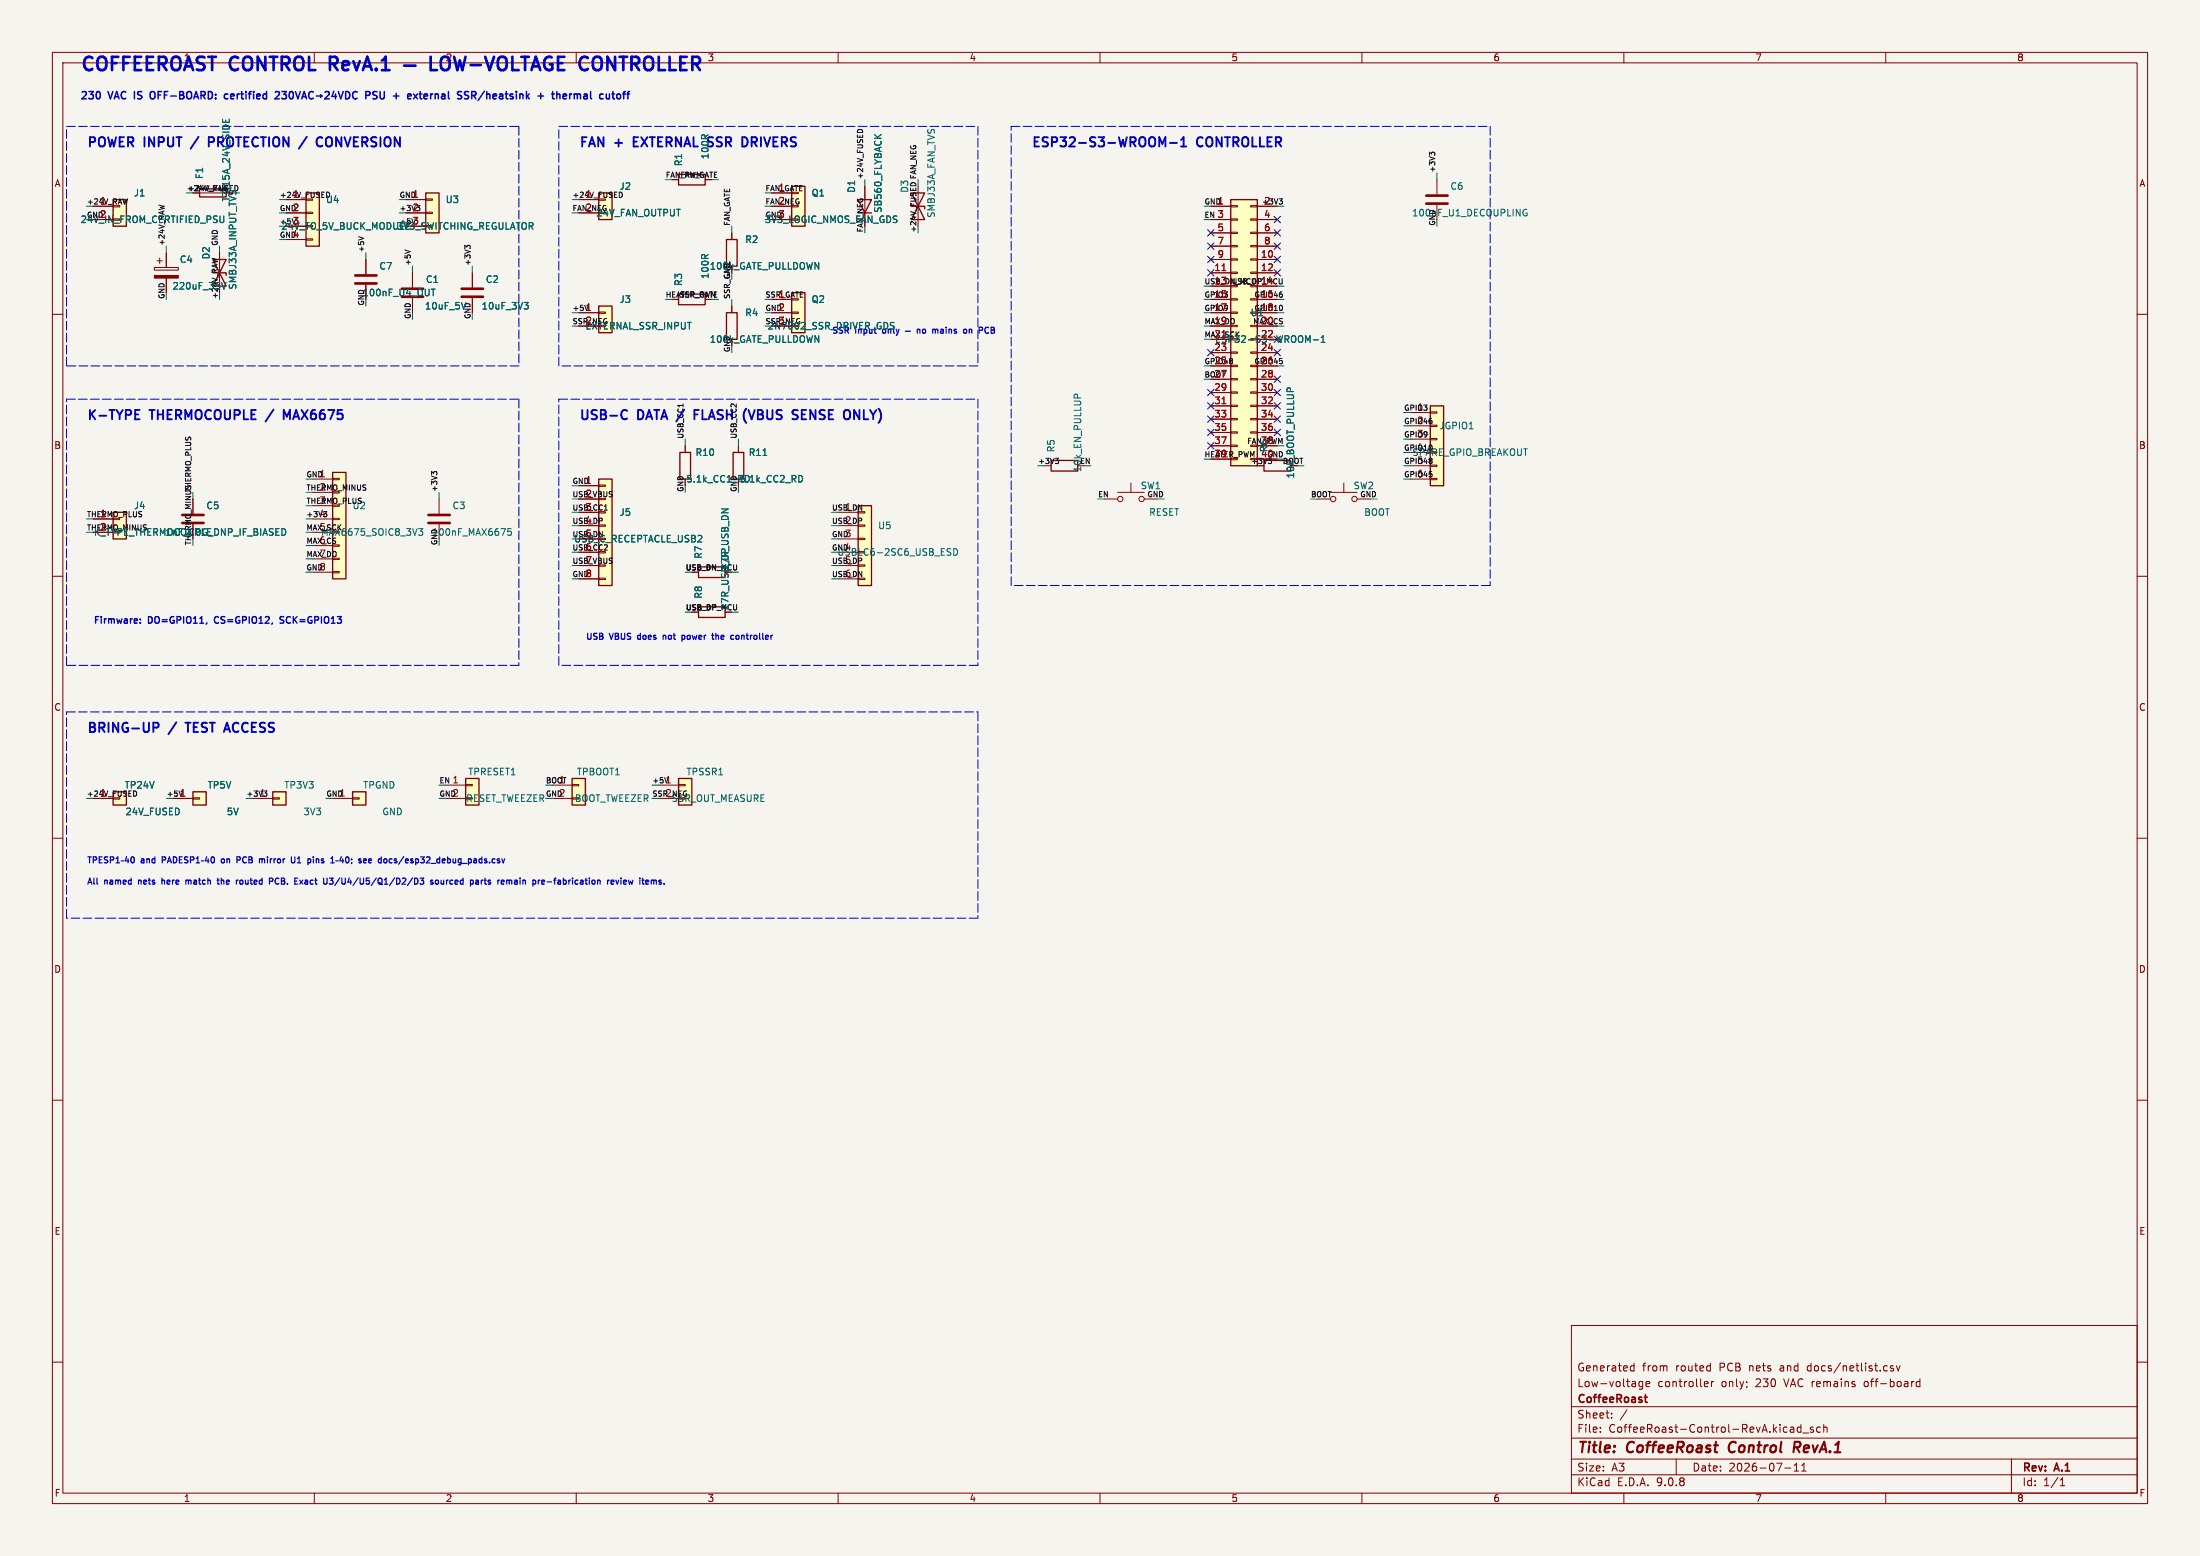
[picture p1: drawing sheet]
<svg xmlns="http://www.w3.org/2000/svg" width="420mm" height="297mm" viewBox="0 0 420 297" stroke-linecap="round" stroke-linejoin="round" font-family="sans-serif">
<path d="M0 0h420v297h-420z" fill="#f5f4ef" stroke="#f5f4ef" stroke-width=".19"/>
<g fill="none" stroke="#840000" stroke-width=".19">
<path d="M10 10h400v277h-400zM12 12h396v273h-396zM110 10v2M160 10v2M210 10v2M260 10v2M310 10v2M360 10v2M10 60h2M408 60h2M10 110h2M408 110h2"/>
<path d="M10 160h2M408 160h2M10 210h2M408 210h2M300 253h108v32h-108zM10 260h2M300 278.5h108M300 274.5h108M300 268.5h108M305.5 273.2v.2M305.5 272.5v.1M307.7 270.5v.2"/>
<path d="M307.7 269.8v.1M310.6 269.1l-1.3 1.9M311.4 261.6h.5M311.4 260.8h.5M311.9 260.2v1.5M312.9 264.4l.3 .3 .4-.1M313.6 263.7v1.2l-.3 .3-.4-.1M313.6 263.8l-.4-.1-.3 .3M314.2 264.2l.7-.2v-.2l-.5-.1-.2 .2 .1 .7h.6M320 278.5v3M325.6 263.7l.4 .1 .1 .2-.7 .2M326 264.6l-.4 .1"/>
<path d="M326.4 260.7l.1 .1M326.5 260.2v1.5M326.5 261.6l-.1 .1M326.7 263.7v1M327.2 263.7l-.3 .1-.2 .2M342.4 272.5v.9M342.4 273.3l-.1 .1M342.4 272.7l-.1 .1M342.5 279.7l.4-.4v1.5M343.8 271.9v1.5M343.8 272.5l-.4-.1-.3 .3 .1 .6h.6M343.9 279.7l.5-.4v1.5"/>
<path d="M344.2 273.5h1.1M346.2 272.5l-.4-.1-.2 .2 .1 .2 .5 .2v.3h-.6M347.5 272.5l-.4-.1-.3 .3 .1 .6h.6M348.2 272.5l.2-.1 .3 .1 .1 .9M348.2 271.9v1.5M361.4 260.8l-.3-.1-.2 .2v.2l.5 .2v.3h-.5M362 260.7l.4 1 .3-1M366.5 263.8l-.4-.1-.3 .3 .1 .6h.6M366.5 263.2v1.5M384 278.5v6.5M408 260h2M60 285v2"/>
<path d="M110 285v2M160 285v2M210 285v2M260 285v2M300 281.5h108M310 285v2M340.7 280.2h1.2M342.5 280.8h.9M343.9 280.8h.9M360 285v2M393.3 283.6h.9M393.3 282.5l.4-.4v1.5"/>
</g>
<path d="M330.3 275.5a1.27 1.27 0 0 0 0 1.6M343 276.3l.5 .9M343.4 275.2h-.8l-.2 2M343.5 276.2l-1 .1" fill="none" stroke="#840000" stroke-width=".4"/>
<path d="M313.9 266.7h.6M314.1 266.2v1.3l.4 .2" fill="none" stroke="#840000" stroke-width=".3"/>
<path d="M273 77.5h2.6v15.2h-2.6z" fill="#ffffc2"/>
<path d="M273 77.5h2.6v15.2h-2.6zM241.3 87.9h5.1v2h-5.1zM133.3 115.8h5.1v2.1h-5.1z" fill="none" stroke="#840000" stroke-width=".25"/>
<g fill="none" stroke="#840000" stroke-width=".19">
<path d="M29.5 51.1h4.5v.5h-4.5zM30 49.8h1M30.5 49.3v1M31.7 48.3v2.8M31.7 53.1v2.8M269.2 78.7h3.8M273 78.6h1.3v.3h-1.3zM269.2 81.3h3.8M269.2 83.8h3.8M269.2 86.4h3.8M269.2 88.9h3.8M269.2 91.4h3.8"/>
<path d="M273 81.2h1.3v.2h-1.3zM273 83.7h1.3v.2h-1.3zM273 88.8h1.3v.2h-1.3zM273 91.3h1.3v.3h-1.3z"/>
</g>
<path d="M29.5 52.6h4.5v.5h-4.5z" fill="#840000" stroke="#840000" stroke-width=".19"/>
<path d="M42.3 53.9l.4 1.3 .4-1.3M245.7 74.3l.2-.3 .3 .1 .2 .2" fill="none" stroke="#006464" stroke-width=".19"/>
<path d="M163.8 96.5h2.6v15.3h-2.6z" fill="#ffffc2"/>
<path d="M163.8 96.5h2.6v15.3h-2.6z" fill="none" stroke="#840000" stroke-width=".25"/>
<path d="M160 97.8h3.8M163.8 97.7h1.3v.2h-1.3zM160 100.3h3.8M160 102.9h3.8M160 105.4h3.8M160 108h3.8M160 110.5h3.8M163.8 100.2h1.3v.3h-1.3zM163.8 102.7h1.3v.3h-1.3zM163.8 107.8h1.3v.3h-1.3zM163.8 110.4h1.3v.2h-1.3z" fill="none" stroke="#840000" stroke-width=".19"/>
<path d="M181.3 104.7l.2 .1M181.4 105.4l.1 .2-.1 .3M182.1 104.7a.64 .64 0 0 1 .7 .7 .64 .64 0 0 1-.7 .6z" fill="none" stroke="#006464" stroke-width=".19"/>
<path d="M234.9 38.1h5.1v50.8h-5.1z" fill="#ffffc2"/>
<path d="M234.9 38.1h5.1v50.8h-5.1z" fill="none" stroke="#840000" stroke-width=".25"/>
<g fill="none" stroke="#840000" stroke-width=".19">
<path d="M231.1 39.4h3.8M234.9 39.2h1.3v.3h-1.3zM238.8 39.2h1.2v.3h-1.2zM240 39.4h3.8M231.1 41.9h3.8M231.1 44.5h3.8M231.1 47h3.8M231.1 49.5h3.8M231.1 52.1h3.8M231.1 54.6h3.8M231.1 57.2h3.8M231.1 59.7h3.8"/>
<path d="M234.9 41.8h1.3v.2h-1.3zM234.9 44.3h1.3v.3h-1.3zM234.9 46.9h1.3v.2h-1.3zM234.9 49.4h1.3v.3h-1.3zM234.9 51.9h1.3v.3h-1.3zM234.9 57h1.3v.3h-1.3zM234.9 59.6h1.3v.2h-1.3zM238.8 41.8h1.2v.2h-1.2zM238.8 44.3h1.2v.3h-1.2zM238.8 46.9h1.2v.2h-1.2zM238.8 49.4h1.2v.3h-1.2zM238.8 51.9h1.2v.3h-1.2z"/>
<path d="M238.8 57h1.2v.3h-1.2zM240 41.9h3.8M240 44.5h3.8M240 47h3.8M240 49.5h3.8M240 52.1h3.8M240 54.6h3.8M240 57.2h3.8M240 59.7h3.8M231.1 62.2h3.8M231.1 64.8h3.8M231.1 67.3h3.8"/>
<path d="M231.1 69.9h3.8M231.1 72.4h3.8M231.1 74.9h3.8M231.1 77.5h3.8M234.9 67.2h1.3v.2h-1.3zM234.9 69.7h1.3v.3h-1.3zM234.9 72.3h1.3v.2h-1.3zM234.9 74.8h1.3v.3h-1.3zM234.9 77.3h1.3v.3h-1.3zM234.9 79.9h1.3v.2h-1.3zM238.8 67.2h1.2v.2h-1.2zM238.8 69.7h1.2v.3h-1.2z"/>
<path d="M238.8 72.3h1.2v.2h-1.2zM238.8 74.8h1.2v.3h-1.2zM238.8 77.3h1.2v.3h-1.2zM238.8 79.9h1.2v.2h-1.2zM240 62.2h3.8M240 64.8h3.8M240 67.3h3.8M240 69.9h3.8M240 72.4h3.8M240 74.9h3.8M240 77.5h3.8M36.8 95.3v2.7"/>
<path d="M83.8 95.3v2.7M231.1 80h3.8M231.1 82.6h3.8M231.1 85.1h3.8M231.1 87.6h3.8M234.9 82.4h1.3v.3h-1.3zM234.9 85h1.3v.2h-1.3zM238.8 82.4h1.2v.3h-1.2zM240 80h3.8M240 82.6h3.8M240 85.1h3.8M240 87.6h3.8"/>
<path d="M36.8 100.1v2.8M83.8 100.1v2.8"/>
</g>
<path d="M233.3 51.7h.7M233.3 77.1h.7" fill="none" stroke="#a90000" stroke-width=".19"/>
<path d="M249.7 65l.4-.9v1.2M250.7 64.9h1M252.2 65.3h.7M252.2 64.4l.4-.3v1.2M54.3 101l.2 .5-.2 .6M97.6 100.9h-.6l-.1 .6 .2-.1 .4 .1 .1 .1v.5l-.2 .1-.5-.1" fill="none" stroke="#006464" stroke-width=".19"/>
<path d="M34.8 98.3h4.1M34.8 99.8h4.1M81.8 98.3h4.1M81.8 99.8h4.1" fill="none" stroke="#840000" stroke-width=".51"/>
<path d="M21.6 97.8h2.5v5.1h-2.5z" fill="#ffffc2"/>
<path d="M21.6 97.8h2.5v5.1h-2.5z" fill="none" stroke="#840000" stroke-width=".25"/>
<path d="M17.8 99.1h3.8M17.8 101.6h3.8" fill="none" stroke="#840000" stroke-width=".19"/>
<path d="M63.5 90.2h2.5v20.3h-2.5z" fill="#ffffc2"/>
<path d="M63.5 90.2h2.5v20.3h-2.5z" fill="none" stroke="#840000" stroke-width=".25"/>
<path d="M59.7 91.4h3.8M59.7 94h3.8M59.7 96.5h3.8M59.7 99.1h3.8M63.5 91.3h1.3v.3h-1.3zM63.5 98.9h1.3v.3h-1.3zM59.7 101.6h3.8M59.7 104.1h3.8M59.7 106.7h3.8M59.7 109.2h3.8M63.5 104h1.3v.3h-1.3zM63.5 109.1h1.3v.2h-1.3z" fill="none" stroke="#840000" stroke-width=".19"/>
<path d="M79.9 100.9h.8l-.4 .5 .3 .1v.6l-.1 .1-.6-.1" fill="none" stroke="#006464" stroke-width=".19"/>
<path d="M151.1 55.9h2.6v7.6h-2.6z" fill="#ffffc2"/>
<path d="M40.6 49.5h2.6l-2.6 5.1h2.6zM40.6 51.6v.5h2.6v.5M129.5 56.1h5.1v2.1h-5.1zM138.7 59.7h2v5.1h-2zM138.7 45.7h2v5.1h-2zM151.1 55.9h2.6v7.6h-2.6z" fill="none" stroke="#840000" stroke-width=".25"/>
<path d="M274.3 34.3v2.8M274.3 39.1v2.8M41.9 48.3v7.6M139.7 44.5v1.2M139.7 58.4v1.3M147.3 57.2h3.8M147.3 59.7h3.8M151.1 59.6h1.3v.2h-1.3zM147.3 62.2h3.8" fill="none" stroke="#840000" stroke-width=".19"/>
<path d="M291.3 40.7h.2v.5h-.3l-.3-.2M291.5 40l-.3-.1-.3 .2M170.2 61.5l.5 .1" fill="none" stroke="#006464" stroke-width=".19"/>
<path d="M272.3 37.3h4.1M272.3 38.9h4.1" fill="none" stroke="#840000" stroke-width=".51"/>
<path d="M114.3 91.4h2.5v20.4h-2.5z" fill="#ffffc2"/>
<path d="M129.5 33.3h5.1v2h-5.1zM163.8 38.1h2.6l-1.3 2.5zM174 36.8h2.5l-2.5 5.1h2.5zM174 38.9v.5h2.5v.5M163.8 40.6h2.6M114.3 91.4h2.5v20.4h-2.5zM140 86.4h2v5h-2z" fill="none" stroke="#840000" stroke-width=".25"/>
<g fill="none" stroke="#840000" stroke-width=".19">
<path d="M165.1 35.6v7.6M175.3 35.6v7.6M110.5 92.7h3.8M110.5 95.3h3.8M110.5 97.8h3.8M114.3 92.6h1.3v.2h-1.3zM141 85.1v1.3M110.5 100.3h3.8M110.5 102.9h3.8M110.5 105.4h3.8M110.5 108h3.8M110.5 110.5h3.8"/>
<path d="M114.3 100.2h1.3v.3h-1.3zM114.3 110.4h1.3v.2h-1.3z"/>
</g>
<path d="M166.9 25.7l.8 .7M168.2 25.7l-.7 .5M145.7 86.9h.7M153 90.8l.2 .5-.2 .7" fill="none" stroke="#006464" stroke-width=".19"/>
<path d="M114.3 36.8h2.5v5.1h-2.5z" fill="#ffffc2"/>
<path d="M114.3 36.8h2.5v5.1h-2.5z" fill="none" stroke="#840000" stroke-width=".25"/>
<path d="M110.5 38.1h3.8M110.5 40.6h3.8" fill="none" stroke="#840000" stroke-width=".19"/>
<path d="M151.1 35.6h2.6v7.6h-2.6z" fill="#ffffc2"/>
<path d="M151.1 35.6h2.6v7.6h-2.6zM129.8 86.4h2v5h-2zM133.3 108.2h5.1v2h-5.1z" fill="none" stroke="#840000" stroke-width=".25"/>
<path d="M147.3 36.8h3.8M147.3 39.4h3.8M147.3 41.9h3.8M130.8 85.1v1.3" fill="none" stroke="#840000" stroke-width=".19"/>
<path d="M114.3 58.4h2.5v5.1h-2.5z" fill="#ffffc2"/>
<path d="M114.3 58.4h2.5v5.1h-2.5z" fill="none" stroke="#840000" stroke-width=".25"/>
<path d="M110.5 59.7h3.8M114.3 59.6h1.3v.2h-1.3zM110.5 62.2h3.8" fill="none" stroke="#840000" stroke-width=".19"/>
<path d="M21.6 38.1h2.5v5.1h-2.5z" fill="#ffffc2"/>
<path d="M21.6 38.1h2.5v5.1h-2.5z" fill="none" stroke="#840000" stroke-width=".25"/>
<path d="M17.8 39.4h3.8M17.8 41.9h3.8" fill="none" stroke="#840000" stroke-width=".19"/>
<path d="M81.3 36.8h2.5v7.7h-2.5z" fill="#ffffc2"/>
<path d="M81.3 36.8h2.5v7.7h-2.5z" fill="none" stroke="#840000" stroke-width=".25"/>
<path d="M77.5 38.1h3.8M81.3 38h1.2v.2h-1.2zM77.5 40.6h3.8M77.5 43.2h3.8M81.3 40.5h1.2v.3h-1.2zM90.2 52.1v2.8M90.2 56.9v2.8" fill="none" stroke="#840000" stroke-width=".19"/>
<path d="M88.1 55.1h4.1M88.1 56.6h4.1" fill="none" stroke="#840000" stroke-width=".51"/>
<path d="M100.1 57.7h.7l-.4 .5 .4 .1v.5l-.2 .2h-.4" fill="none" stroke="#006464" stroke-width=".19"/>
<path d="M52.1 151.1h2.5v2.6h-2.5z" fill="#ffffc2"/>
<path d="M200.7 87.9h5v2h-5zM52.1 151.1h2.5v2.6h-2.5z" fill="none" stroke="#840000" stroke-width=".25"/>
<g fill="none" stroke="#840000" stroke-width=".19">
<path d="M210.8 95.3h2.6M213.4 94h5M215.9 92.2v1.8M218.4 95.3h2.6M251.5 95.3h2.5M254 94h5.1M256.5 92.2v1.8M259.1 95.3h2.5M48.3 152.4h3.8M52.1 152.3h1.2v.2h-1.2z"/>
<circle cx="213.9" cy="95.3" r=".51"/>
<circle cx="217.9" cy="95.3" r=".51"/>
<circle cx="254.5" cy="95.3" r=".51"/>
<circle cx="258.6" cy="95.3" r=".51"/>
</g>
<path d="M205 76v-.5l.3-.3 .4 .2v.6" fill="none" stroke="#006464" stroke-width=".19"/>
<path d="M36.8 151.1h2.6v2.6h-2.6z" fill="#ffffc2"/>
<path d="M36.8 151.1h2.6v2.6h-2.6z" fill="none" stroke="#840000" stroke-width=".25"/>
<path d="M33 152.4h3.8M36.8 152.3h1.3v.2h-1.3z" fill="none" stroke="#840000" stroke-width=".19"/>
<path d="M21.6 151.1h2.5v2.6h-2.5z" fill="#ffffc2"/>
<path d="M21.6 151.1h2.5v2.6h-2.5z" fill="none" stroke="#840000" stroke-width=".25"/>
<path d="M78.7 52.1v2.8M78.7 56.9v2.8M17.8 152.4h3.8" fill="none" stroke="#840000" stroke-width=".19"/>
<path d="M76.7 55.1h4.1M76.7 56.6h4.1" fill="none" stroke="#840000" stroke-width=".51"/>
<path d="M129.5 148.6h2.6v5.1h-2.6z" fill="#ffffc2"/>
<path d="M129.5 148.6h2.6v5.1h-2.6z" fill="none" stroke="#840000" stroke-width=".25"/>
<path d="M125.7 149.9h3.8M125.7 152.4h3.8M129.5 149.7h1.3v.3h-1.3z" fill="none" stroke="#840000" stroke-width=".19"/>
<path d="M109.2 148.6h2.6v5.1h-2.6z" fill="#ffffc2"/>
<path d="M38.1 36.1h5.1v1.5h-5.1zM109.2 148.6h2.6v5.1h-2.6z" fill="none" stroke="#840000" stroke-width=".25"/>
<path d="M38.1 36.8h5.1M69.8 49.5v2.8M69.8 54.4v2.8M105.4 149.9h3.8M105.4 152.4h3.8M109.2 149.7h1.3v.3h-1.3z" fill="none" stroke="#840000" stroke-width=".19"/>
<path d="M67.8 52.6h4.1M67.8 54.1h4.1" fill="none" stroke="#840000" stroke-width=".51"/>
<path d="M42.5 22.7v.6M43.1 22.9v.4M43.8 22.7v.6M82.3 55.2h.8M82.7 55.2v1.3" fill="none" stroke="#006464" stroke-width=".19"/>
<path d="M58.4 36.8h2.6v10.2h-2.6z" fill="#ffffc2"/>
<path d="M58.4 36.8h2.6v10.2h-2.6z" fill="none" stroke="#840000" stroke-width=".25"/>
<path d="M54.6 38.1h3.8M54.6 40.6h3.8M54.6 43.2h3.8M54.6 45.7h3.8M58.4 40.5h1.3v.3h-1.3zM58.4 45.6h1.3v.2h-1.3z" fill="none" stroke="#840000" stroke-width=".19"/>
<path d="M88.9 148.6h2.5v5.1h-2.5z" fill="#ffffc2"/>
<path d="M88.9 148.6h2.5v5.1h-2.5z" fill="none" stroke="#840000" stroke-width=".25"/>
<path d="M85.1 149.9h3.8M85.1 152.4h3.8M88.9 149.7h1.3v.3h-1.3z" fill="none" stroke="#840000" stroke-width=".19"/>
<path d="M67.3 151.1h2.5v2.6h-2.5z" fill="#ffffc2"/>
<path d="M67.3 151.1h2.5v2.6h-2.5z" fill="none" stroke="#840000" stroke-width=".25"/>
<g fill="none" stroke="#840000" stroke-width=".19">
<path d="M17.8 39.4h3.8M54.6 38.1h3.8M77.5 38.1h3.8M110.5 38.1h3.8M147.3 36.8h3.8M147.3 39.4h3.8M165.1 35.6v2.5M231.1 39.4h3.8M240 39.4h3.8M17.8 41.9h3.8M31.7 48.3v2.8M31.7 53.1v2.8"/>
<path d="M41.9 48.3v2.5M41.9 53.3v2.6M54.6 40.6h3.8M54.6 43.2h3.8M54.6 45.7h3.8M69.8 49.5v2.8M69.8 54.4v2.8M77.5 40.6h3.8M77.5 43.2h3.8M78.7 52.1v2.8M78.7 56.9v2.8M90.2 52.1v2.8"/>
<path d="M90.2 56.9v2.8M110.5 40.6h3.8M110.5 59.7h3.8M139.7 44.5v1.2M139.7 58.4v1.3M147.3 41.9h3.8M147.3 59.7h3.8M147.3 57.2h3.8M165.1 40.6v2.6M231.1 41.9h3.8M231.1 59.7h3.8M231.1 57.2h3.8"/>
<path d="M231.1 44.5h3.8M231.1 47h3.8M231.1 49.5h3.8M231.1 52.1h3.8M231.1 54.6h3.8M240 41.9h3.8M240 59.7h3.8M240 57.2h3.8M240 44.5h3.8M240 47h3.8M240 49.5h3.8M240 52.1h3.8"/>
<path d="M240 54.6h3.8M110.5 62.2h3.8M147.3 62.2h3.8M231.1 62.2h3.8M231.1 64.8h3.8M231.1 67.3h3.8M231.1 69.9h3.8M231.1 72.4h3.8M231.1 74.9h3.8M231.1 77.5h3.8M240 62.2h3.8M240 64.8h3.8"/>
<path d="M240 67.3h3.8M240 69.9h3.8M240 72.4h3.8M240 74.9h3.8M240 77.5h3.8M17.8 99.1h3.8M36.8 95.3v2.7M110.5 92.7h3.8M110.5 95.3h3.8M110.5 97.8h3.8M130.8 85.1v1.3M141 85.1v1.3"/>
<path d="M231.1 80h3.8M231.1 82.6h3.8M231.1 85.1h3.8M231.1 87.6h3.8M240 80h3.8M240 82.6h3.8M240 85.1h3.8M240 87.6h3.8M17.8 101.6h3.8M36.8 100.1v2.8M110.5 100.3h3.8M110.5 102.9h3.8"/>
<path d="M110.5 105.4h3.8M110.5 108h3.8M110.5 110.5h3.8M17.8 152.4h3.8M33 152.4h3.8M63.5 152.4h3.8M67.3 152.3h1.3v.2h-1.3z"/>
</g>
<g fill="none" stroke="#0f0f0f" stroke-width=".19">
<path d="M45.1 35.4l.3 .2-.1 .7M62.6 36.7l.2 .1 .1 .3M118.8 36.9v.5l-.3 .3M163.7 25a.55 .55 0 0 1 .5-.3 .55 .55 0 0 1 .5 .3M174.1 34.9h.5l.2 .3M244.2 37.9h.6l-.3 .4 .3 .1v.4l-.2 .2h-.3M273.3 29.4l-.4-.4v.7M273.3 29.2l.2-.2h.2l.2 .2M68.4 45.2l1 .3M77.3 47.7l1 .3M89.1 47.2l-.4-.4v.7M89.1 47l.2-.2h.3l.2 .2"/>
<path d="M82.8 90.3l-.4-.3v.6M82.8 90.2l.2-.2h.2l.2 .2M201.5 87.5h.6l-.3 .4M201.9 87.9l.2 .2v.2l-.2 .2M242.7 88v.3l-.2 .2M26 151.2v.5l-.2 .3M50.3 151h.7l-.4 .4M50.8 151.4l.2 .2v.2l-.2 .2"/>
</g>
<g fill="none" stroke="#0000c2" stroke-width=".19" stroke-dasharray="1.7 .6">
<path d="M12.7 24.1h86.4M99.1 24.1v45.8M106.7 24.1h80M186.7 24.1v45.8M193 24.1h91.5M284.5 24.1v87.7M12.7 76.2h86.4M12.7 69.9v-45.8M99.1 69.9h-86.4M99.1 76.2v50.8M106.7 76.2h80M106.7 69.9v-45.8"/>
<path d="M186.7 76.2v50.8M186.7 69.9h-80M193 111.8v-87.7M284.5 111.8h-91.5M12.7 127v-50.8M12.7 135.9h174M99.1 127h-86.4M106.7 127v-50.8M186.7 135.9v39.4M186.7 127h-80M12.7 175.3v-39.4M186.7 175.3h-174"/>
</g>
<g fill="none" stroke="#009600" stroke-width=".19">
<path d="M165.1 34.3v1.3M175.3 34.3v1.3M243.8 39.4h1.3M274.3 33v1.3M31.7 47v1.3M41.9 47v1.3M69.8 48.3v1.2M78.7 50.8v1.3M90.2 50.8v1.3M139.7 43.2v1.3M139.7 57.2v1.2M243.8 59.7h1.3"/>
<path d="M243.8 54.6h1.3M243.8 57.2h1.3M243.8 69.9h1.3M83.8 94v1.3M130.8 83.8v1.3M141 83.8v1.3M139.7 116.8h1.3M139.7 109.2h1.3"/>
</g>
<g fill="none" stroke="#000084" stroke-width=".19">
<path d="M230.5 46.4l1.2 1.2M230.5 48.9l1.2 1.2M230.5 43.8l1.2 1.3M230.5 51.5l1.2 1.2M231.7 46.4l-1.2 1.2M231.7 48.9l-1.2 1.2M231.7 43.8l-1.2 1.3M231.7 51.5l-1.2 1.2M243.2 41.3l1.2 1.2M243.2 43.8l1.2 1.3M243.2 48.9l1.2 1.2M243.2 51.5l1.2 1.2"/>
<path d="M243.2 46.4l1.2 1.2M244.4 41.3l-1.2 1.2M244.4 43.8l-1.2 1.3M244.4 48.9l-1.2 1.2M244.4 51.5l-1.2 1.2M244.4 46.4l-1.2 1.2M230.5 66.7l1.2 1.2M230.5 79.4l1.2 1.2M230.5 76.9l1.2 1.2M230.5 74.3l1.2 1.2M231.7 66.7l-1.2 1.2M231.7 79.4l-1.2 1.2"/>
<path d="M231.7 76.9l-1.2 1.2M231.7 74.3l-1.2 1.2M243.2 79.4l1.2 1.2M243.2 66.7l1.2 1.2M243.2 74.3l1.2 1.2M243.2 76.9l1.2 1.2M243.2 71.8l1.2 1.2M244.4 71.8l-1.2 1.2M244.4 79.4l-1.2 1.2M244.4 66.7l-1.2 1.2M244.4 74.3l-1.2 1.2M244.4 76.9l-1.2 1.2"/>
<path d="M230.5 81.9l1.2 1.3M230.5 84.5l1.2 1.2M231.7 81.9l-1.2 1.3M231.7 84.5l-1.2 1.2M243.2 81.9l1.2 1.3M244.4 81.9l-1.2 1.3"/>
</g>
<g fill="none" stroke="#0000c2" stroke-width=".23">
<path d="M172.8 63.2h1M175.1 62.8v.8M175.1 63l.5-.1v.7M176.2 62.9l.3-.1 .2 .3v.3l-.2 .2-.4-.2zM178.1 63l.3-.2 .1 .2M178.1 62.8v.8M178.5 63l.2-.2 .3 .1v.7M178.5 63v.6M185 63l.5-.1v.7M185 62.8v.8M188.7 62.5v.1M188.7 63.5v.1"/>
<path d="M189.2 63h.4M189.6 62.5h-.4v1.1h.5M121.8 121.4v.5M126.6 121.3v.7M126.6 121.4l.4-.1 .1 .7M130.5 121.3l.2 .2v.3l-.2 .2M136.7 121.3h.4l.1 .7M140.7 121.3l.4 .2-.1 .4-.3 .1M16.8 163.6h.6M17.1 163.6v1.1M17.8 164.2l.5-.1 .1-.4-.6-.1v1.1M18.9 164.1h.4"/>
<path d="M19.5 163.6h-.6v1.1h.6M20.6 163.6l-.6 .1v.3l.5 .2 .1 .3-.2 .2-.5-.1M21.1 164.2l.5-.1 .1-.4-.6-.1v1.1M22.2 164.7h.6M22.2 163.9l.3-.3v1.1M23.1 164.3h.5M24.2 163.5l-.3 .8h.7M24.4 163.9v.8M25.1 163.7l.2-.1a.61 .61 0 0 1 .4 .5 .61 .61 0 0 1-.4 .6l-.3-.4zM26.5 168v.8M26.5 168.1h.1M30.9 167.6v1.2"/>
<path d="M30.9 168.1h.5v.7M31 164.2l.5-.1 .1-.4-.6-.1v1.1M32 164.7l.3-1.1 .4 1.1M32.1 164.4h.5M33.1 163.6a.58 .58 0 0 1 .7 .5 .58 .58 0 0 1-.7 .6zM34.2 164.1h.4M34.8 163.6h-.6v1.1h.6M35.7 168l.3 .2M35.9 163.6l-.6 .1v.3l.5 .2 .1 .3-.2 .2-.5-.1M36 168.2l.1-.2 .4 .2M36 168.2v.6M36.4 164.2l.5-.1 .1-.4-.6-.1v1.1"/>
<path d="M37.5 164.7h.6M37.5 163.9l.3-.3v1.1M38.4 164.3h.5M39.5 163.5l-.3 .8h.7M39.7 163.9v.8M40.4 163.7l.2-.1a.61 .61 0 0 1 .4 .5 .61 .61 0 0 1-.4 .6l-.3-.4zM42.2 167.6v1.2M42.2 168.1h.5v.7M42.8 164l-.3-.1-.3 .3 .2 .4h.4M45.2 163.6h.5l.2 .2-.1 .3-.6 .1M46.3 168.1v.6M46.9 168v.6l.1 .2"/>
<path d="M50.5 164v.7M52.7 167.7h.5M53.2 168.7h-.5M53.7 168.2h.4M54.1 167.6h-.4v1.2h.5M56.8 164.7h.6M56.8 163.9l.3-.3v1.1M58.4 168l.3 .2v.6M58.7 168.7l-.3 .1M58.7 168.3h-.3M60.4 164h.4l.1 .7M60.4 163.9v.8"/>
<path d="M64.9 167.6l-1 1.4M64.9 164.3h.7M65.4 163.9v.8M66.1 163.7l.1-.1a.61 .61 0 0 1 .4 .5 .61 .61 0 0 1-.4 .6l-.2-.4zM67.1 164v.1M67.2 164.6l-.1 .3M68.9 164l-.3-.1-.1 .2v.2l.4 .1v.2h-.4M69.4 164.3l.5-.1v-.2l-.3-.1-.2 .2 .1 .5h.4M70.4 164.3l.5-.1v-.2l-.4-.1-.1 .2v.5h.5M75.3 164.3l.5 .2-.1 .1-.3 .1M75.3 164h.4M80.2 167.6h.7l-.4 .5 .3 .1 .1 .3-.2 .3h-.4"/>
<path d="M82.6 168.1l-.2-.1-.2 .2v.1l.4 .1v.3h-.4M83.2 168.1l.3-.1 .2 .2v.3l-.2 .3-.4-.3zM84.2 168l.1 .7h.4M84.7 168v.8M85.2 168v.8M85.6 168l-.4 .2M93.6 168.1l-.3-.1-.1 .2v.1l.4 .1v.3h-.4M99.3 167.6v.1M99.3 168v.8M105.7 168h.4M106.1 167.6l-.2 .2v1M106.8 168l-.3 .1"/>
<path d="M106.9 168.3h-.3l-.1 .2v.2l.4 .1M119 168.4l.6-.1-.1-.2-.3-.1-.2 .2 .1 .5h.4M120 168l.2 .8 .2-.6 .2 .6 .2-.8"/>
</g>
<g fill="none" stroke="#0000c2" stroke-width=".36">
<path d="M37.9 26.1l-1.5 2.3M40.7 26.3l-.8-.1v1.8M40.7 27l-.8 .1M58.6 26.1l-1.6 2.3M61 26.2l.5 .2M61.5 27.8l-.5 .2M63 26.2a.6 .6 0 0 0-.8 .6v.6a.6 .6 0 0 0 .8 .6M121 27h.6M121.8 26.2h-.8v1.8h.8M142.4 26.3l.3 .6-.1 .6-.2 .4M221.9 27.5l.6-1.3v1.8M223.3 27.3h1.4"/>
<path d="M225.4 28h1.1M225.4 26.7l.6-.5v1.8M25.8 78.3h.8M25.8 79.1h.6M52.2 78.2l-1.5 2.3M55.4 78.3l-.6 1.2-.6-1.2v1.7M118.9 78.3h.5l.3 .1M119.7 79.9l-.3 .1-.5-.1M132.6 79.1h.6M133.4 78.3h-.8v1.7M142.9 78.3l.6 1.7M153.1 79.1h.5"/>
<path d="M153.9 78.3h-.8v1.7h.8M163 78.3l1.1 1.7M25.8 80h.8M29.3 137.9h.7l.3 .4-.2 .5-.8 .1M35.4 137.9h1M42.9 139.2h.9M43.3 137.9l.6 1.8"/>
</g>
<path d="M26.8 118.8v.2M26.8 118.2v.1M39.5 118.9l-.1 .2M41 117.9l-.1 .3 .1 .6M53.4 118.9h.7M54.2 117.8l-.5-.1-.3 .2 .2 .3 .5 .2" fill="none" stroke="#0000c2" stroke-width=".25"/>
<g fill="none" stroke="#0000c2" stroke-width=".28">
<path d="M19.1 17.7v.9M28.7 18.4a.47 .47 0 0 0 .2 .4 .47 .47 0 0 0 .5 0M29.4 17.5a.46 .46 0 0 0-.5 0 .46 .46 0 0 0-.2 .4M43.5 18l-.4-.1-.3 .3 .2 .6h.5M52.7 17.5h.5l.1 .4-.8 1h.8M53.8 17.5h.9l-.5 .5 .4 .1v.6l-.2 .2-.6-.2M55.3 17.6l.2-.1a.75 .75 0 0 1 .5 .7 .75 .75 0 0 1-.5 .7l-.2-.2-.1-.4zM56.4 17.5l.5 1.4 .4-1.4M57.6 18.9l.5-1.4 .4 1.4M57.7 18.5h.7M59.8 17.6a.66 .66 0 0 0-.9 .5 .66 .66 0 0 0 .6 .8l.3-.2M60.4 18.3h1.1"/>
<path d="M61.2 18.1l.3 .2M61.5 18.3l-.3 .3M62.1 17.6l.5-.1 .3 .4-.9 1h.9M63.7 17.4l-.3 1h.9M64.1 17.9v1M64.6 17.5l.5 1.4 .4-1.4M66 17.5a.71 .71 0 0 1 .8 .7 .71 .71 0 0 1-.8 .7zM68.2 17.6a.66 .66 0 0 0-.9 .5 .66 .66 0 0 0 .6 .8l.3-.2M69.8 18.2l.7-.1 .1-.2v-.3l-.8-.1v1.4M72 17.5h-.6l-.2 .2 .1 .4 .6 .2v.4l-.2 .2-.5-.1M77.8 18.4l.7-.1-.1-.3-.4-.1-.2 .2 .1 .7h.5M79 17.9l.7 1"/>
<path d="M79.7 17.9l-.7 1M80 17.9h.6M80.2 17.5v1.2l.4 .2M81.4 17.9h-.3l-.2 .2 .1 .7 .4 .1M81.6 18.3l-.7 .1M90.1 18.2l.6-.1 .2-.2-.1-.3-.7-.1v1.4M90.4 18.2l.5 .7M92.5 17.4l-1.2 1.8M105.3 17.9h.5M105.5 17.5v1.2l.3 .2M106.3 18.1l.2-.2 .3 .1 .1 .9M106.3 17.5v1.4"/>
<path d="M109.6 18.1l.4-.2 .2 .2M109.6 17.9v1M110.2 18.1v.8M110.6 17.9l-.4 .2M118.9 17.9h.5M119.4 17.5l-.3 .2v1.2M119.7 17.9h.5M120.2 17.5l-.3 .2v1.2"/>
</g>
<g fill="none" stroke="#0000c2" stroke-width=".51">
<path d="M63 12.2h1M64 10.8h-1v2.6M77.1 12.5h2.2M82.2 10.8v2.6h1.2M84.5 11a1.8 1.8 0 0 0 0 2.3 .84 .84 0 0 0 .9 0 .84 .84 0 0 0 .4-.8v-.8M86.7 10.8l.6 2.6 .5-1.8 .5 1.8 .6-2.6M89.8 12.4h2M92.6 10.8l.9 2.6 .8-2.6M95.4 11a.84 .84 0 0 1 .9-.1 .84 .84 0 0 1 .4 .8v.8a.85 .85 0 0 1-.8 .9 .85 .85 0 0 1-.9-.9v-.8l.2-.5zM97.8 10.8v2.6h1.2M99.5 10.8h1.5M100.2 10.8v2.6"/>
<path d="M101.5 13.4l.8-2.6 .8 2.6M101.7 12.7h1.2M105.3 11a1.05 1.05 0 0 0-1.2 .1 1.05 1.05 0 0 0-.2 1.2 .95 .95 0 0 0 .5 1 .95 .95 0 0 0 1-.2v-.8h-.4M106.5 12.1h.9M107.7 10.8h-1.2v2.6h1.2M112.2 11.1a.95 .95 0 0 0-1.1-.1 .95 .95 0 0 0-.5 .9 1.08 1.08 0 0 0 .3 1.2 1.08 1.08 0 0 0 1.2 .2l.1-.2M114.3 10.8a.85 .85 0 0 0-1.1 .9v.8a.85 .85 0 0 0 1.1 .9"/>
</g>
<g fill="none" stroke="#006464" stroke-width=".19">
<path d="M42.5 22.7v.6M43.1 22.9v.4M43.8 22.7v.6M166.9 25.7l.8 .7M168.2 25.7l-.7 .5M42.3 53.9l.4 1.3 .4-1.3M82.3 55.2h.8M82.7 55.2v1.3M100.1 57.7h.7l-.4 .5 .4 .1v.5l-.2 .2h-.4M170.2 61.5l.5 .1M245.7 74.3l.2-.3 .3 .1 .2 .2M249.7 65l.4-.9v1.2"/>
<path d="M250.7 64.9h1M252.2 65.3h.7M252.2 64.4l.4-.3v1.2M145.7 86.9h.7M153 90.8l.2 .5-.2 .7M54.3 101l.2 .5-.2 .6"/>
</g>
<path d="M233.3 51.7h.7M233.3 77.1h.7" fill="none" stroke="#a90000" stroke-width=".19"/>
<g font-size="3.5" fill="#0000c2">
<text x="15.2" y="13.7">COFFEEROAST CONTROL</text>
<text x="64.1" y="13.7">RevA.1</text>
<text x="114.9" y="13.7">CONTROLLER</text>
</g>
<g font-size="2.8" fill="#840000">
<text x="301" y="277.9">Title:</text>
<text x="310.6" y="277.9">CoffeeRoast</text>
<text x="330.9" y="277.9">Control</text>
<text x="344.1" y="277.9">RevA.1</text>
</g>
<g font-size="2.5" fill="#0000c2">
<text x="16.5" y="28.2">POWER</text>
<text x="27.6" y="28.2">INPUT</text>
<text x="41.3" y="28.2">PROTECTION</text>
<text x="59.5" y="28.2">/</text>
<text x="63.4" y="28.2">CONVERSION</text>
<text x="110.5" y="28.2">FAN</text>
<text x="117.5" y="28.2">+</text>
<text x="121.7" y="28.2">EXTERNAL SSR</text>
<text x="143.9" y="28.2">DRIVERS</text>
<text x="196.8" y="28.2">ESP32-S3-WROOM-1</text>
<text x="228.6" y="28.2">CONTROLLER</text>
<text x="16.5" y="80.3">K-TYPE</text>
<text x="28.8" y="80.3">THERMOCOUPLE</text>
<text x="55.6" y="80.3">MAX6675</text>
<text x="110.5" y="80.3">USB-C</text>
<text x="121.9" y="80.3">DATA /</text>
<text x="134" y="80.3">FLASH</text>
<text x="144.2" y="80.3">(VBUS</text>
<text x="154.3" y="80.3">SENSE</text>
<text x="164.8" y="80.3">ONLY)</text>
<text x="16.5" y="140">BRING-UP</text>
<text x="32.5" y="140">/</text>
<text x="36.4" y="140">TEST</text>
<text x="44.5" y="140">ACCESS</text>
</g>
<g font-size="2.1" fill="#840000">
<text x="301" y="262">Generated</text>
<text x="313.5" y="262">from</text>
<text x="319.9" y="262">routed</text>
<text x="328.4" y="262">PCB</text>
<text x="334.2" y="262">nets</text>
<text x="340.2" y="262">and</text>
<text x="345.6" y="262">docs/netlist.csv</text>
<text x="301" y="268.2">CoffeeRoast</text>
<text x="301" y="265">Low-voltage</text>
<text x="316.4" y="265">controller</text>
<text x="328.7" y="265">only;</text>
<text x="335.3" y="265">230</text>
<text x="340.9" y="265">VAC remains</text>
<text x="356.4" y="265">off-board</text>
<text x="301" y="273.7">File:</text>
<text x="301" y="271">Sheet:</text>
<text x="307.1" y="273.7">CoffeeRoast-Control-RevA.kicad_sch</text>
<text x="301" y="281.1">Size:</text>
<text x="307.6" y="281.1">A3</text>
<text x="323" y="281.1">Date:</text>
<text x="330" y="281.1">2026-07-11</text>
<text x="386" y="281.3">Rev:</text>
<text x="392.4" y="281.3">A.1</text>
<text x="301" y="283.9">KiCad</text>
<text x="308.7" y="283.9">E.D.A.</text>
<text x="316.3" y="283.9">9.0.8</text>
<text x="386" y="283.9">Id:</text>
<text x="390.1" y="283.9">1/1</text>
</g>
<g font-size="1.9" fill="#0000c2">
<text x="15.2" y="19.1">230</text>
<text x="20.9" y="19.1">VAC IS</text>
<text x="29.9" y="19.1">OFF-BOARD:</text>
<text x="44.6" y="19.1">certified</text>
<text x="72.7" y="19.1">PSU</text>
<text x="81.8" y="19.1">external</text>
<text x="91.9" y="19.1">SSR/heatsink</text>
<text x="107.8" y="19.1">+</text>
<text x="111.1" y="19.1">thermal</text>
</g>
<g font-size="1.8" fill="#840000">
<text x="35" y="11.9">1</text>
<text x="135" y="11.9">3</text>
<text x="185" y="11.9">4</text>
<text x="235" y="11.9">5</text>
<text x="285" y="11.9">6</text>
<text x="335" y="11.9">7</text>
<text x="385" y="11.9">8</text>
<text x="10.3" y="35.9">A</text>
<text x="408.3" y="35.9">A</text>
<text x="10.3" y="85.9">B</text>
<text x="408.2" y="85.9">B</text>
<text x="10.3" y="135.9">C</text>
<text x="408.2" y="135.9">C</text>
<text x="10.3" y="185.9">D</text>
<text x="408.2" y="185.9">D</text>
<text x="10.3" y="235.9">E</text>
<text x="408.3" y="235.9">E</text>
<text x="10.3" y="285.9">F</text>
<text x="35" y="286.9">1</text>
<text x="85" y="286.9">2</text>
<text x="135" y="286.9">3</text>
<text x="185" y="286.9">4</text>
<text x="235" y="286.9">5</text>
<text x="285" y="286.9">6</text>
<text x="335" y="286.9">7</text>
<text x="385" y="286.9">8</text>
<text x="408.3" y="285.9">F</text>
</g>
<g font-size="1.8" fill="#0000c2">
<text x="85" y="11.9">2</text>
<text x="17.8" y="119.1">Firmware:</text>
<text x="28.4" y="119.1">DO=GPIO11,</text>
<text x="41.5" y="119.1">CS=GPIO12,</text>
<text x="54.6" y="119.1">SCK=GPIO13</text>
</g>
<g font-size="1.8" fill="#006464">
<text x="39" y="34.3" transform="rotate(-90 39 34.3)">F1</text>
<text x="130.4" y="31.8" transform="rotate(-90 130.4 31.8)">R1</text>
<text x="135.5" y="30.5" transform="rotate(-90 135.5 30.5)">100R</text>
<text x="25.5" y="37.7">J1</text>
<text x="44" y="38.6" transform="rotate(-90 44 38.6)">T3.15A_24V_SIDE</text>
<text x="62.1" y="39">U4</text>
<text x="85" y="39">U3</text>
<text x="113.7" y="41.5">24V_FAN_OUTPUT</text>
<text x="118.2" y="36.4">J2</text>
<text x="154.8" y="37.7">Q1</text>
<text x="163.4" y="36.9" transform="rotate(-90 163.4 36.9)">D1</text>
<text x="168.5" y="40.7" transform="rotate(-90 168.5 40.7)">SB560_FLYBACK</text>
<text x="178.7" y="41.7" transform="rotate(-90 178.7 41.7)">SMBJ33A_FAN_TVS</text>
<text x="269.5" y="41.5">100nF_U1_DECOUPLING</text>
<text x="276.8" y="36.4">C6</text>
<text x="15.3" y="42.8">24V_IN_FROM_CERTIFIED_PSU</text>
<text x="53.6" y="44">24V_TO_5V_BUCK_MODULE</text>
<text x="75.7" y="44">3V3_SWITCHING_REGULATOR</text>
<text x="142.2" y="46.6">R2</text>
<text x="145.9" y="42.8">3V3_LOGIC_NMOS_FAN_GDS</text>
<text x="34.2" y="50.4">C4</text>
<text x="40.2" y="49.6" transform="rotate(-90 40.2 49.6)">D2</text>
<text x="72.3" y="51.7">C7</text>
<text x="135.4" y="51.7">100k_GATE_PULLDOWN</text>
<text x="135.5" y="53.4" transform="rotate(-90 135.5 53.4)">100R</text>
<text x="32.8" y="55.5">220uF_35V</text>
<text x="45.3" y="55.4" transform="rotate(-90 45.3 55.4)">SMBJ33A_INPUT_TVS</text>
<text x="69.1" y="56.7">100nF_U4_OUT</text>
<text x="81" y="59.3">10uF_5V</text>
<text x="81.2" y="54.2">C1</text>
<text x="91.9" y="59.3">10uF_3V3</text>
<text x="92.6" y="54.2">C2</text>
<text x="118.2" y="58">J3</text>
<text x="130.4" y="54.7" transform="rotate(-90 130.4 54.7)">R3</text>
<text x="154.8" y="58">Q2</text>
<text x="111.7" y="63.1">EXTERNAL_SSR_INPUT</text>
<text x="135.4" y="65.6">100k_GATE_PULLDOWN</text>
<text x="142.2" y="60.6">R4</text>
<text x="146.5" y="63.1">2N7002_SSR_DRIVER_GDS</text>
<text x="231.9" y="65.6">ESP32-S3-WROOM-1</text>
<text x="274.7" y="82.1">JGPIO1</text>
<text x="132.7" y="87.2">R10</text>
<text x="142.8" y="87.2">R11</text>
<text x="201.5" y="86.4" transform="rotate(-90 201.5 86.4)">R5</text>
<text x="240.6" y="84.8">38</text>
<text x="240.6" y="87.4">40</text>
<text x="242.2" y="86.4" transform="rotate(-90 242.2 86.4)">R6</text>
<text x="269.5" y="87.2">SPARE_GPIO_BREAKOUT</text>
<text x="130.9" y="92.3">5.1k_CC1_RD</text>
<text x="141.1" y="92.3">5.1k_CC2_RD</text>
<text x="206.6" y="90.2" transform="rotate(-90 206.6 90.2)">10k_EN_PULLUP</text>
<text x="217.7" y="93.6">SW1</text>
<text x="247.2" y="91.4" transform="rotate(-90 247.2 91.4)">10k_BOOT_PULLUP</text>
<text x="258.3" y="93.6">SW2</text>
<text x="25.5" y="97.4">J4</text>
<text x="39.3" y="97.4">C5</text>
<text x="86.3" y="97.4">C3</text>
<text x="118.2" y="98.7">J5</text>
<text x="167.5" y="101.2">U5</text>
<text x="219.3" y="98.7">RESET</text>
<text x="260.3" y="98.7">BOOT</text>
<text x="17.8" y="102.5">K_TYPE_THERMOCOUPLE</text>
<text x="31.5" y="102.5">1nF_C0G_DNP_IF_BIASED</text>
<text x="61.2" y="102.5">MAX6675_SOIC8_3V3</text>
<text x="82.4" y="102.5">100nF_MAX6675</text>
<text x="109.5" y="103.7">USB_C_RECEPTACLE_USB2</text>
<text x="134.2" y="106.8" transform="rotate(-90 134.2 106.8)">R7</text>
<text x="159.8" y="106.3">USBLC6-2SC6_USB_ESD</text>
<text x="139.3" y="109" transform="rotate(-90 139.3 109)">27R_USB_DN</text>
<text x="134.2" y="114.4" transform="rotate(-90 134.2 114.4)">R8</text>
<text x="139.3" y="116.6" transform="rotate(-90 139.3 116.6)">27R_USB_DP</text>
<text x="89.3" y="148.2">TPRESET1</text>
<text x="110" y="148.2">TPBOOT1</text>
<text x="131" y="148.2">TPSSR1</text>
<text x="23.7" y="150.7">TP24V</text>
<text x="23.8" y="155.8">24V_FUSED</text>
<text x="39.5" y="150.7">TP5V</text>
<text x="43.2" y="155.8">5V</text>
<text x="54.2" y="150.7">TP3V3</text>
<text x="57.8" y="155.8">3V3</text>
<text x="69.2" y="150.7">TPGND</text>
<text x="72.9" y="155.8">GND</text>
<text x="88.9" y="153.3">RESET_TWEEZER</text>
<text x="109.6" y="153.3">BOOT_TWEEZER</text>
<text x="128.1" y="153.3">SSR_OUT_MEASURE</text>
</g>
<g font-size="1.8" fill="#a90000">
<text x="19" y="39.1">1</text>
<text x="19" y="41.7">2</text>
<text x="55.8" y="37.8">1</text>
<text x="55.8" y="40.4">2</text>
<text x="78.7" y="37.8">1</text>
<text x="78.7" y="40.4">2</text>
<text x="111.7" y="37.8">1</text>
<text x="111.7" y="40.4">2</text>
<text x="148.5" y="36.6">1</text>
<text x="148.5" y="39.1">2</text>
<text x="148.5" y="41.7">3</text>
<text x="232.3" y="39.1">1</text>
<text x="232.3" y="41.7">3</text>
<text x="241.2" y="39.1">2</text>
<text x="241.2" y="41.7">4</text>
<text x="55.8" y="42.9">3</text>
<text x="55.8" y="45.5">4</text>
<text x="78.7" y="42.9">3</text>
<text x="232.3" y="44.2">5</text>
<text x="232.3" y="46.7">7</text>
<text x="241.2" y="44.2">6</text>
<text x="241.2" y="46.7">8</text>
<text x="231.7" y="51.8">11</text>
<text x="232.3" y="49.3">9</text>
<text x="240.6" y="49.3">10</text>
<text x="240.6" y="51.8">12</text>
<text x="111.7" y="59.4">1</text>
<text x="148.5" y="56.9">1</text>
<text x="148.5" y="59.4">2</text>
<text x="231.7" y="54.4">13</text>
<text x="231.7" y="56.9">15</text>
<text x="231.7" y="59.4">17</text>
<text x="240.6" y="54.4">14</text>
<text x="240.6" y="56.9">16</text>
<text x="240.6" y="59.4">18</text>
<text x="111.7" y="62">2</text>
<text x="148.5" y="62">3</text>
<text x="231.7" y="62">19</text>
<text x="231.7" y="64.5">21</text>
<text x="238.7" y="60.6">U1</text>
<text x="240.6" y="62">20</text>
<text x="240.6" y="64.5">22</text>
<text x="231.7" y="67.1">23</text>
<text x="231.7" y="69.6">25</text>
<text x="240.6" y="67.1">24</text>
<text x="240.6" y="69.6">26</text>
<text x="231.7" y="72.1">27</text>
<text x="231.7" y="74.7">29</text>
<text x="231.7" y="77.2">31</text>
<text x="240.6" y="72.1">28</text>
<text x="240.6" y="74.7">30</text>
<text x="240.6" y="77.2">32</text>
<text x="231.7" y="79.8">33</text>
<text x="231.7" y="82.3">35</text>
<text x="240.6" y="79.8">34</text>
<text x="240.6" y="82.3">36</text>
<text x="231.7" y="84.8">37</text>
<text x="231.7" y="87.4">39</text>
<text x="111.7" y="92.5">1</text>
<text x="111.7" y="95">2</text>
<text x="19" y="98.8">1</text>
<text x="19" y="101.3">2</text>
<text x="111.7" y="97.5">3</text>
<text x="111.7" y="100.1">4</text>
<text x="111.7" y="102.6">5</text>
<text x="111.7" y="105.2">6</text>
<text x="111.7" y="107.7">7</text>
<text x="111.7" y="110.2">8</text>
<text x="86.3" y="149.6">1</text>
<text x="19" y="152.1">1</text>
<text x="34.2" y="152.1">1</text>
</g>
<g font-size="1.8" fill="#0f0f0f">
<text x="173.6" y="36.9" transform="rotate(-90 173.6 36.9)">D3</text>
<text x="270.4" y="78.5">1</text>
<text x="270.4" y="81">2</text>
<text x="270.4" y="83.6">3</text>
<text x="270.4" y="86.1">4</text>
<text x="270.4" y="88.6">5</text>
<text x="60.9" y="91.2">1</text>
<text x="60.9" y="93.7">2</text>
<text x="270.4" y="91.2">6</text>
<text x="60.9" y="96.3">3</text>
<text x="60.9" y="98.8">4</text>
<text x="60.9" y="101.3">5</text>
<text x="67.2" y="97.4">U2</text>
<text x="161.2" y="97.5">1</text>
<text x="161.2" y="100.1">2</text>
<text x="60.9" y="103.9">6</text>
<text x="60.9" y="106.4">7</text>
<text x="161.2" y="102.6">3</text>
<text x="161.2" y="105.2">4</text>
<text x="161.2" y="107.7">5</text>
<text x="60.9" y="109">8</text>
<text x="161.2" y="110.2">6</text>
<text x="106.6" y="149.6">1</text>
<text x="126.9" y="149.6">1</text>
<text x="49.5" y="152.1">1</text>
<text x="64.7" y="152.1">1</text>
<text x="86.3" y="152.1">2</text>
<text x="106.6" y="152.1">2</text>
<text x="126.9" y="152.1">2</text>
</g>
<g font-size="1.6" fill="#006464">
<text x="158.7" y="63.8">SSR</text>
<text x="163.4" y="63.8">input</text>
<text x="169" y="63.8">only</text>
</g>
<g font-size="1.6" fill="#0000c2">
<text x="179.9" y="63.8">mains</text>
<text x="186.3" y="63.8">on</text>
<text x="189.7" y="63.8">PCB</text>
<text x="111.8" y="122.2">USB</text>
<text x="116.5" y="122.2">VBUS</text>
<text x="122.3" y="122.2">does</text>
<text x="127.6" y="122.2">not</text>
<text x="131.6" y="122.2">power</text>
<text x="137.9" y="122.2">the</text>
<text x="141.9" y="122.2">controller</text>
<text x="27" y="164.9">and</text>
<text x="43.2" y="164.9">on</text>
<text x="46.6" y="164.9">PCB</text>
<text x="51.4" y="164.9">mirror</text>
<text x="58" y="164.9">U1</text>
<text x="61.6" y="164.9">pins</text>
<text x="72.2" y="164.9">see</text>
<text x="76.4" y="164.9">docs/esp32_debug_pads.csv</text>
<text x="16.5" y="168.9">All</text>
<text x="20" y="168.9">named</text>
<text x="26.9" y="168.9">nets</text>
<text x="31.9" y="168.9">here</text>
<text x="36.9" y="168.9">match</text>
<text x="43.5" y="168.9">the</text>
<text x="47.4" y="168.9">routed</text>
<text x="54.2" y="168.9">PCB.</text>
<text x="59.5" y="168.9">Exact</text>
<text x="65.5" y="168.9">U3/U4/U5/Q1/D2/D3</text>
<text x="86.4" y="168.9">sourced</text>
<text x="94.4" y="168.9">parts</text>
<text x="100.1" y="168.9">remain</text>
<text x="107.3" y="168.9">pre-fabrication</text>
<text x="122" y="168.9">review</text>
</g>
<g font-size="1.4" fill="#840000">
<text x="127" y="34">FAN_PWM</text>
<text x="129.7" y="34">FAN_GATE</text>
<text x="35.6" y="36.6">+24V_RAW</text>
<text x="35.8" y="36.6">+24V_FUSED</text>
<text x="139.4" y="53.3" transform="rotate(-90 139.4 53.3)">GND</text>
<text x="127" y="56.9">HEATER_PWM</text>
<text x="129.6" y="56.9">SSR_GATE</text>
<text x="139.4" y="67.3" transform="rotate(-90 139.4 67.3)">GND</text>
<text x="238.8" y="88.6">+3V3</text>
<text x="244.7" y="88.6">BOOT</text>
<text x="130.5" y="94" transform="rotate(-90 130.5 94)">GND</text>
<text x="140.7" y="94" transform="rotate(-90 140.7 94)">GND</text>
<text x="130.8" y="108.9">USB_DN_MCU</text>
<text x="130.8" y="108.9">USB_DN</text>
<text x="130.8" y="116.6">USB_DP</text>
<text x="130.8" y="116.6">USB_DP_MCU</text>
</g>
<g font-size="1.4" fill="#0f0f0f">
<text x="164.8" y="34.3" transform="rotate(-90 164.8 34.3)">+24V_FUSED</text>
<text x="175" y="34.3" transform="rotate(-90 175 34.3)">FAN_NEG</text>
<text x="274" y="33" transform="rotate(-90 274 33)">+3V3</text>
<text x="240.8" y="39.1">+3V3</text>
<text x="41.6" y="47" transform="rotate(-90 41.6 47)">GND</text>
<text x="139.4" y="43.2" transform="rotate(-90 139.4 43.2)">FAN_GATE</text>
<text x="69.6" y="48.3" transform="rotate(-90 69.6 48.3)">+5V</text>
<text x="78.5" y="50.8" transform="rotate(-90 78.5 50.8)">+5V</text>
<text x="89.9" y="50.8" transform="rotate(-90 89.9 50.8)">+3V3</text>
<text x="139.4" y="57.2" transform="rotate(-90 139.4 57.2)">SSR_GATE</text>
<text x="235" y="54.3">USB_DP_MCU</text>
<text x="239.3" y="56.9">GPIO46</text>
<text x="239.3" y="59.4">GPIO10</text>
<text x="239.3" y="69.6">GPIO45</text>
<text x="130.5" y="83.8" transform="rotate(-90 130.5 83.8)">USB_CC1</text>
<text x="36.6" y="94" transform="rotate(-90 36.6 94)">THERMO_PLUS</text>
<text x="83.5" y="94" transform="rotate(-90 83.5 94)">+3V3</text>
</g>
<g font-size="1.4" fill="#006464">
<text x="16.5" y="41.6">GND</text>
<text x="109.2" y="40.4">FAN_NEG</text>
<text x="146" y="41.6">GND</text>
<text x="31.5" y="47" transform="rotate(-90 31.5 47)">+24V_RAW</text>
<text x="53.3" y="42.9">+5V</text>
<text x="76.2" y="42.9">+5V</text>
<text x="164.8" y="44.4" transform="rotate(-90 164.8 44.4)">FAN_NEG</text>
<text x="41.6" y="57.2" transform="rotate(-90 41.6 57.2)">+24V_RAW</text>
<text x="69.6" y="58.4" transform="rotate(-90 69.6 58.4)">GND</text>
<text x="89.9" y="61" transform="rotate(-90 89.9 61)">GND</text>
<text x="109.2" y="62">SSR_NEG</text>
<text x="146" y="62">SSR_NEG</text>
<text x="16.5" y="101.3">THERMO_MINUS</text>
<text x="36.6" y="104.1" transform="rotate(-90 36.6 104.1)">THERMO_MINUS</text>
<text x="109.2" y="102.6">USB_DN</text>
</g>
<g font-size="1.4" fill="#009600">
<text x="16.5" y="39.1">+24V_RAW</text>
<text x="53.3" y="40.4">GND</text>
<text x="53.3" y="37.8">+24V_FUSED</text>
<text x="76.2" y="37.8">GND</text>
<text x="76.2" y="40.4">+3V3</text>
<text x="109.2" y="37.8">+24V_FUSED</text>
<text x="146" y="39.1">FAN_NEG</text>
<text x="146" y="36.6">FAN_GATE</text>
<text x="229.9" y="41.6">EN</text>
<text x="229.9" y="39.1">GND</text>
<text x="53.3" y="45.4">GND</text>
<text x="175" y="44.4" transform="rotate(-90 175 44.4)">+24V_FUSED</text>
<text x="274" y="43.2" transform="rotate(-90 274 43.2)">GND</text>
<text x="31.5" y="57.2" transform="rotate(-90 31.5 57.2)">GND</text>
<text x="109.2" y="59.4">+5V</text>
<text x="146" y="56.9">SSR_GATE</text>
<text x="146" y="59.4">GND</text>
<text x="229.9" y="56.9">GPIO3</text>
<text x="229.9" y="59.4">GPIO9</text>
<text x="229.9" y="54.3">USB_DN_MCU</text>
<text x="78.5" y="61" transform="rotate(-90 78.5 61)">GND</text>
<text x="229.9" y="62">MAX_DO</text>
<text x="239.1" y="62">MAX_CS</text>
<text x="229.9" y="69.6">GPIO48</text>
<text x="229.9" y="72.1">BOOT</text>
<text x="268" y="78.5">GPIO3</text>
<text x="268" y="81">GPIO46</text>
<text x="268" y="83.5">GPIO9</text>
<text x="198.1" y="88.6">+3V3</text>
<text x="206" y="88.6">EN</text>
<text x="229.9" y="87.4">HEATER_PWM</text>
<text x="237.9" y="84.8">FAN_PWM</text>
<text x="241.8" y="87.4">GND</text>
<text x="268" y="86.1">GPIO10</text>
<text x="268" y="88.6">GPIO48</text>
<text x="58.4" y="91.2">GND</text>
<text x="58.4" y="93.7">THERMO_MINUS</text>
<text x="109.2" y="95">USB_VBUS</text>
<text x="109.2" y="92.4">GND</text>
<text x="209.5" y="95">EN</text>
<text x="218.9" y="95">GND</text>
<text x="250.2" y="95">BOOT</text>
<text x="259.5" y="95">GND</text>
<text x="268" y="91.2">GPIO45</text>
<text x="16.5" y="98.8">THERMO_PLUS</text>
<text x="58.4" y="98.8">+3V3</text>
<text x="58.4" y="96.2">THERMO_PLUS</text>
<text x="58.4" y="101.3">MAX_SCK</text>
<text x="109.2" y="97.5">USB_CC1</text>
<text x="109.2" y="100.1">USB_DP</text>
<text x="158.7" y="100.1">USB_DP</text>
<text x="158.7" y="97.5">USB_DN</text>
<text x="58.4" y="103.9">MAX_CS</text>
<text x="58.4" y="106.4">MAX_DO</text>
<text x="83.5" y="104.1" transform="rotate(-90 83.5 104.1)">GND</text>
<text x="109.2" y="105.1">USB_CC2</text>
<text x="109.2" y="107.7">USB_VBUS</text>
<text x="158.7" y="105.1">GND</text>
<text x="158.7" y="102.6">GND</text>
<text x="158.7" y="107.7">USB_DP</text>
<text x="58.4" y="108.9">GND</text>
<text x="109.2" y="110.2">GND</text>
<text x="158.7" y="110.2">USB_DN</text>
<text x="83.8" y="149.6">EN</text>
<text x="104.1" y="149.6">BOOT</text>
<text x="124.5" y="149.6">+5V</text>
<text x="16.5" y="152.1">+24V_FUSED</text>
<text x="31.7" y="152.1">+5V</text>
<text x="47" y="152.1">+3V3</text>
<text x="62.2" y="152.1">GND</text>
<text x="83.8" y="152.1">GND</text>
<text x="104.1" y="152.1">GND</text>
<text x="124.5" y="152.1">SSR_NEG</text>
</g>
<text font-size="1.4" fill="#a90000" x="229.9" y="64.5">MAX_SCK</text>
<text font-size="1.4" fill="#0000c2" x="140.7" y="83.8" transform="rotate(-90 140.7 83.8)">USB_CC2</text>
</svg>
